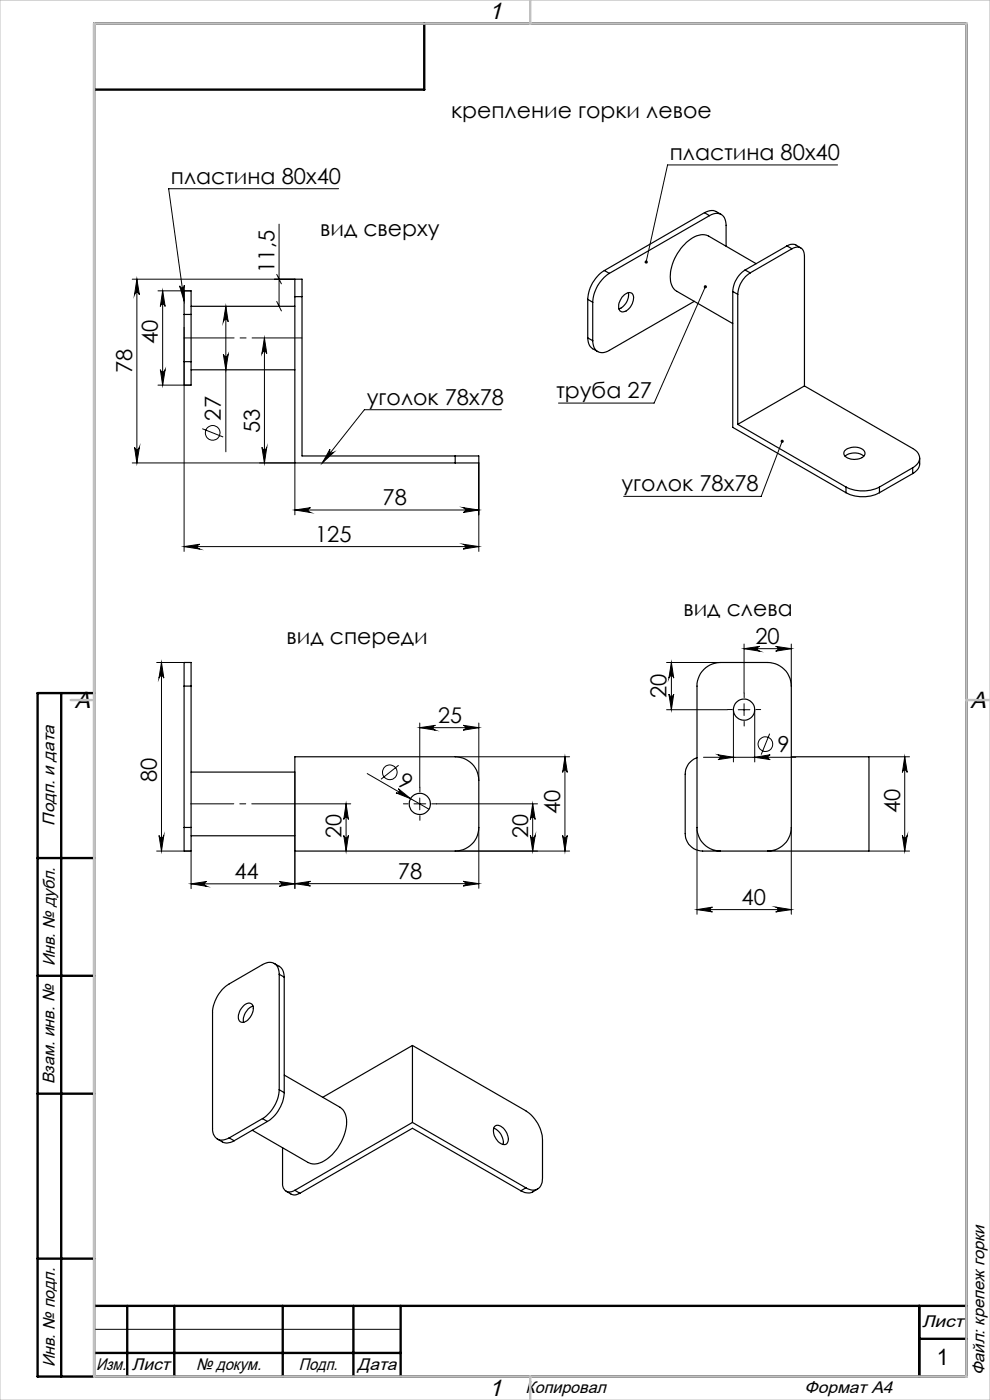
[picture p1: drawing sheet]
<svg xmlns="http://www.w3.org/2000/svg" width="210mm" height="297mm" viewBox="0 0 210 297" stroke-linecap="round" stroke-linejoin="round" font-family="sans-serif">
<g fill="none" stroke="#000" stroke-width=".21">
<path d="M177.7 35h-36.1l-4.5 20.6M28 59.2h34.5M29 59.2l.6 3.3a.51 .51 0 0 0-.5-.5 .51 .51 0 0 0-.6 .5zM29 59.2v39M58.7 58.2l1 2M59.2 47.6v17.4M71.8 40h-36l3.3 23.8M33.5 61.7h7M34 78.4a.51 .51 0 0 0 .5 .5 .51 .51 0 0 0 .5-.5l-.5 3.3zM34.5 61.7l.5 3.3a.51 .51 0 0 0-.5-.5 .51 .51 0 0 0-.5 .5zM34.5 61.7v20M38.1 60.6a.5 .5 0 0 0 .6 .5 .5 .5 0 0 0 .4-.6v3.3z"/>
<path d="M39.1 69.5v47.5M47.4 75.2a.51 .51 0 0 0 .5 .4 .51 .51 0 0 0 .5-.4l-.5 3.3zM47.9 65l.5 3.3a.51 .51 0 0 0-.5-.5 .51 .51 0 0 0-.5 .5zM47.9 65v30.8M56.1 71.7l.5 3.3a.51 .51 0 0 0-.5-.5 .51 .51 0 0 0-.5 .5zM56.1 71.7v26.5M58.7 64l1 2M149.6 60.9l-10.9 24.6h-20.2M28 98.2h34.5v11M28.5 94.9a.51 .51 0 0 0 .6 .5 .51 .51 0 0 0 .5-.5l-.6 3.3zM33.5 81.7h7M42.9 90.9l4.4 1.8"/>
<path d="M55.6 94.9a.51 .51 0 0 0 .5 .5 .51 .51 0 0 0 .5-.5l-.5 3.3zM70 95.3a.52 .52 0 0 0 .1 .7 .52 .52 0 0 0 .7 0l-2.4 2.2zM101.6 98.2v18.8M106.4 86.9h-29.1l-8.9 11.3M165.9 93.6l-4.4 11.7h-29.2M39.1 116l3.3-.5a.51 .51 0 0 0-.5 .5 .51 .51 0 0 0 .5 .5zM39.1 116h62.5M62.5 108.2l3.4-.5a.51 .51 0 0 0-.5 .5 .51 .51 0 0 0 .5 .5zM62.5 108.2h39.1M98.2 107.7l3.4 .5-3.4 .5a.51 .51 0 0 0 .5-.5 .51 .51 0 0 0-.5-.5zM98.2 115.5l3.4 .5-3.4 .5a.51 .51 0 0 0 .5-.5 .51 .51 0 0 0-.5-.5zM157.8 137.6l3.3-.5a.51 .51 0 0 0-.5 .5 .51 .51 0 0 0 .5 .5z"/>
<path d="M157.8 136.6v10.4M157.8 137.6h10.1M164.5 137.1l3.4 .5-3.4 .5a.51 .51 0 0 0 .5-.5 .51 .51 0 0 0-.5-.5zM167.9 136.6v9M33.2 140.5h7.3M34.3 140.5l.4 3.4a.51 .51 0 0 0-.5-.5 .51 .51 0 0 0-.5 .5zM34.3 140.5v40M89 154.4l3.4-.5a.51 .51 0 0 0-.5 .5 .51 .51 0 0 0 .5 .5zM89 153.4v13.6M89 154.4h12.6M98.2 153.9l3.4 .5-3.4 .5a.51 .51 0 0 0 .5-.5 .51 .51 0 0 0-.5-.5zM101.6 153.4v12.2"/>
<path d="M141.4 150.6h12.9M141.4 140.5h11.4M141.9 147.2a.51 .51 0 0 0 .5 .5 .51 .51 0 0 0 .5-.5l-.5 3.4zM142.4 140.5l.5 3.4a.51 .51 0 0 0-.5-.5 .51 .51 0 0 0-.5 .5zM142.4 140.5v10.1M155.6 150.6v11M156.6 150.6h2.5M157.8 149.3v2.5M160.1 150.6v11M163.3 155.6l-1.8 4.5M33.7 177.2a.51 .51 0 0 0 .5 .5 .51 .51 0 0 0 .5-.5l-.4 3.3zM62.5 170.5h11.9"/>
<path d="M62.5 163.8v24.7M72.9 177.2a.49 .49 0 0 0 .5 .5 .49 .49 0 0 0 .5-.5l-.5 3.3zM73.4 170.5l.5 3.3a.49 .49 0 0 0-.5-.4 .49 .49 0 0 0-.5 .4zM73.4 170.5v10M77.9 164.1l13.1 7.6M84.5 167.3l2.6 2.1-3.1-1.2a.51 .51 0 0 0 .7-.2 .51 .51 0 0 0-.2-.7zM84.6 162.3l-3.8 3M87.8 170.5h2.5M89 169.3v2.5M92.5 170.5h21.5M96.6 160.5h24.2M101.6 175.5v13"/>
<path d="M112.5 177.2a.51 .51 0 0 0 .5 .5 .51 .51 0 0 0 .5-.5l-.5 3.3zM113 170.5l.5 3.3a.51 .51 0 0 0-.5-.4 .51 .51 0 0 0-.5 .4zM113 170.5v10M119.3 177.2a.49 .49 0 0 0 .5 .5 .49 .49 0 0 0 .5-.5l-.5 3.3zM119.8 160.5l.5 3.4a.49 .49 0 0 0-.5-.5 .49 .49 0 0 0-.5 .5zM119.8 160.5v20M147.8 175.5v18.5M149.2 160.7h19.6M152.3 160.1l3.3 .6-3.3 .4a.51 .51 0 0 0 .5-.5 .51 .51 0 0 0-.5-.5zM160.1 160.7l3.3-.6a.51 .51 0 0 0-.5 .5 .51 .51 0 0 0 .5 .5zM167.9 175.5v18.5M184.3 160.5h8.6"/>
<path d="M191.4 177.2a.51 .51 0 0 0 .5 .5 .51 .51 0 0 0 .5-.5l-.5 3.3zM191.9 160.5l.5 3.4a.51 .51 0 0 0-.5-.5 .51 .51 0 0 0-.5 .5zM191.9 160.5v20M33.2 180.5h7.3v8M40.5 187.5l3.4-.5a.51 .51 0 0 0-.5 .5 .51 .51 0 0 0 .5 .5zM40.5 187.5h22M59.2 187l3.3 .5-3.3 .5a.51 .51 0 0 0 .5-.5 .51 .51 0 0 0-.5-.5zM62.5 187.5l3.4-.5a.49 .49 0 0 0-.5 .5 .49 .49 0 0 0 .5 .5zM62.5 187.5h39.1M96.6 180.5h24.2M98.2 187l3.4 .5-3.4 .5a.49 .49 0 0 0 .5-.5 .49 .49 0 0 0-.5-.5zM147.8 193l3.3-.6a.51 .51 0 0 0-.4 .5 .51 .51 0 0 0 .4 .6z"/>
<path d="M147.8 193h20.1M164.5 192.4l3.4 .6-3.4 .5a.51 .51 0 0 0 .5-.6 .51 .51 0 0 0-.5-.5zM184.3 180.5h8.6M20 282h65"/>
<circle cx="45.1" cy="91.8" r="1.55"/>
<circle cx="162.4" cy="157.9" r="1.54"/>
<circle cx="82.7" cy="163.8" r="1.57"/>
</g>
<path d="M155.4 150.5h-1M157.9 148v-1M157.9 153v1M160.4 150.5h1M86.6 170.5h-1M89.1 168v-1M89.1 173v1M91.6 170.5h1" fill="none" stroke="#000" stroke-width=".21" stroke-dasharray="15.2 1.3 1.3 1.3"/>
<path d="M62.6 170.5h-22.2" fill="none" stroke="#000" stroke-width=".21" stroke-dasharray="15.2 1.3 1.3 1.3" stroke-dashoffset="6.1"/>
<path d="M39.1 71.7h25" fill="none" stroke="#000" stroke-width=".21" stroke-dasharray="15.2 1.3 1.3 1.3" stroke-dashoffset="4.6"/>
<g fill="none" stroke="#000" stroke-width=".25">
<path d="M128.2 57.4a7.6 7.6 0 0 0-3.5 6.1M128.2 57.4l1.1 .6M129.3 58a7.8 7.8 0 0 0-3.6 6.1M149.4 45.1l1.6-.4a3.3 3.3 0 0 1 2 .8M149.4 45.1l1.1 .7M149.4 45.1l-21.2 12.3M150.5 45.8a2.15 2.15 0 0 1 2.5-.3 2.15 2.15 0 0 1 1 2.3v4.4M150.5 45.8l-21.2 12.2M158 57.3a6 6 0 0 0-2.6 4.5M158 57.3l1.1 .6M159.1 57.9a5.9 5.9 0 0 0-2.6 4.5M160.4 55.9l-10.1-5.8a4.3 4.3 0 0 0-4.7 1.3 9.8 9.8 0 0 0-3.3 8.7l.4 .8 .7 .8 12 6.9"/>
<path d="M166.9 52.2l1.1-.4a2.33 2.33 0 0 1 1.9 .8M166.9 52.2l1.1 .6M166.9 52.2l-8.9 5.1M168 52.8a1.62 1.62 0 0 1 1.9-.2 1.62 1.62 0 0 1 .7 1.7v27.6M168 52.8l-8.9 5.1M39.1 66.7v-5h1.4v5M39.1 76.7v5h1.4v-5M39.1 76.7h1.4M39.1 66.7h1.4M39.1 66.7v10M40.5 65h22M40.5 78.5h22"/>
<path d="M40.5 66.7v10M62.5 62.9v-3.7h1.6v3.7M62.5 62.9h1.6M62.5 62.9v35.3h34.1M64.1 62.9v33.8h32.5M124.7 71.7l.3 1.5a3.2 3.2 0 0 0 1.8 1.4M124.7 63.5l1 .6M124.7 71.7l1 .6M124.7 63.5v8.2M125.7 64.1v8.2M132.2 62.8a1.34 1.34 0 0 1 2-.4 3 3 0 0 1-2.1 3.8 1.14 1.14 0 0 1-.9-1.5l.4-1zM133.3 62.1a3.2 3.2 0 0 1-2 3.4"/>
<path d="M147.3 63.9l-18 10.4a2.09 2.09 0 0 1-2.3 .4 2.09 2.09 0 0 1-1.2-2l-.1-.4M155.4 61.8v28.9l24.1 13.8M155.4 61.8l1.1 .6M156.5 62.4v27.6M96.6 96.7h5v1.5h-5M96.6 96.7v1.5M156.5 90l23 13.3M170.6 81.9l23 13.2a2.15 2.15 0 0 1 1.5 2.1 2.15 2.15 0 0 1-1.5 2M170.6 81.9l-14.1 8.1M179.1 95.7a3.1 3.1 0 0 1 4.3 0 1.31 1.31 0 0 1-1.5 1.7 2.6 2.6 0 0 1-2.9-1.1zM179.2 96.8a3.3 3.3 0 0 1 4 0M193.6 99.2l-7.1 4.1"/>
<path d="M193.6 99.2v1.3M195.1 97.2a2.95 2.95 0 0 1-.5 2.5l-1 .8M179.5 104.5a7.8 7.8 0 0 0 7 0M179.5 103.3a8.2 8.2 0 0 0 7 0M179.5 103.3v1.2M186.5 103.3v1.2M193.6 100.5l-7.1 4M20 147v145M39.1 145.6v-5.1h1.4v5.1M39.1 145.6v29.9M39.1 145.6h1.4M40.5 145.6v29.9"/>
<path d="M39.1 175.5v5h1.4v-5M39.1 175.5h1.4M40.5 163.8h22M40.5 177.3h22M62.5 160.5h34.1a5 5 0 0 1 5 5.1v9.9a5.1 5.1 0 0 1-5 5h-34.1zM167.9 160.5h16.4v20h-35.3a3.7 3.7 0 0 1-3.7-3.7v-12.6a3.6 3.6 0 0 1 2.5-3.4M152.8 180.5a5 5 0 0 1-5-5v-29.9a5 5 0 0 1 5-5.1h10a5.1 5.1 0 0 1 5.1 5.1v29.9a5.1 5.1 0 0 1-5.1 5M51.6 213.5a1.14 1.14 0 0 1 1.1-.7 1.14 1.14 0 0 1 1 .8 3.1 3.1 0 0 1-2.3 3.3 1.22 1.22 0 0 1-.7-1.9l.2-.7zM53.7 213.4a3.2 3.2 0 0 0-2 3.5M58.2 204.4a2.67 2.67 0 0 1 2 2l.1 .9M59.2 206.7a2.14 2.14 0 0 0-2.4-2.5l-1.1 .4-7.1 4.1a7.6 7.6 0 0 0-3.5 6.1v24.6a2.1 2.1 0 0 0 .8 2.1 2.1 2.1 0 0 0 2.3 .1l.4-.2M59.2 206.7v24.5"/>
<path d="M59.2 206.7l1.1 .6M60.3 207.3v24.5M55.7 237.3l-7.1 4.1M55.7 237.3l1 .6M56.7 237.9l-7 4.1M59.2 231.2a7.9 7.9 0 0 1-3.5 6.1M59.2 231.2l1.1 .6M60.3 231.8a7.9 7.9 0 0 1-3.6 6.1M60.3 228.1l11.8 6.8a4.2 4.2 0 0 1 1.2 4.7 9.9 9.9 0 0 1-5.8 7.2l-1.2 .1-.9-.3-11.9-6.8M87.5 221.8l24 13.9a7.8 7.8 0 0 1 3.6 6.1v8.1a2.15 2.15 0 0 1-1.1 2.3 2.15 2.15 0 0 1-2.5-.2M87.5 238.1l24 13.9M87.5 221.8v16.3"/>
<path d="M87.5 238.1l-25 14.4M87.5 221.8l-19.1 11M104.7 239.4a3.2 3.2 0 0 1 2 3.4M104.9 239a1.55 1.55 0 0 1 2.2 .8 2.25 2.25 0 0 1 .3 2.9 2.62 2.62 0 0 1-2.7-2.7zM46.1 241.6a2.78 2.78 0 0 0 2.8 .8l.8-.4M48.6 241.4l1.1 .6M59.9 243.4v7.6a1.59 1.59 0 0 0 .8 1.7 1.59 1.59 0 0 0 1.8-.2M60.7 252.7a2.78 2.78 0 0 0 1.9 .8l1-.4M62.5 252.5l1.1 .6M110.5 252.6l-23-13.2-23.9 13.7M111.5 252l-1 .6M114.1 252.2a2.71 2.71 0 0 1-2.8 .8l-.8-.4"/>
<circle cx="157.8" cy="150.5" r="2.26"/>
<circle cx="89" cy="170.5" r="2.26"/>
</g>
<g fill="none" stroke="#000" stroke-width=".5">
<path d="M90 5v14h-70M13 147v145M20 147h-12v145h197v-287h-185v287M8 182h12M8 207h12M8 232h12M8 267h12M20 277h185M27 277v15M37 277v15M60 277v15M75 277v15"/>
<path d="M85 277v15M195 277v15M20 287h65M195 284h10"/>
</g>
<path d="M0 0h210v297h-210z" fill="none" stroke="#c0c0c0" stroke-width=".21"/>
<path d="M20 5h185v287h-185zM112.5 0v5M15 148.5h5M205 148.5h5M112.5 292v5" fill="none" stroke="#c0c0c0" stroke-width=".5"/>
<g fill="#000">
<path d="M84.5 167.3l2.6 2.1-3.1-1.2a.51 .51 0 0 0 .7-.2 .51 .51 0 0 0-.2-.7z"/>
<path d="M47.4 75.2a.51 .51 0 0 0 .5 .4 .51 .51 0 0 0 .5-.4l-.5 3.3zM47.9 65l.5 3.3a.51 .51 0 0 0-.5-.5 .51 .51 0 0 0-.5 .5zM28.5 94.9a.51 .51 0 0 0 .6 .5 .51 .51 0 0 0 .5-.5l-.6 3.3zM29 59.2l.6 3.3a.51 .51 0 0 0-.5-.5 .51 .51 0 0 0-.6 .5zM34 78.4a.51 .51 0 0 0 .5 .5 .51 .51 0 0 0 .5-.5l-.5 3.3zM34.5 61.7l.5 3.3a.51 .51 0 0 0-.5-.5 .51 .51 0 0 0-.5 .5zM119.3 177.2a.49 .49 0 0 0 .5 .5 .49 .49 0 0 0 .5-.5l-.5 3.3zM119.8 160.5l.5 3.4a.49 .49 0 0 0-.5-.5 .49 .49 0 0 0-.5 .5zM141.9 147.2a.51 .51 0 0 0 .5 .5 .51 .51 0 0 0 .5-.5l-.5 3.4zM142.4 140.5l.5 3.4a.51 .51 0 0 0-.5-.5 .51 .51 0 0 0-.5 .5zM191.4 177.2a.51 .51 0 0 0 .5 .5 .51 .51 0 0 0 .5-.5l-.5 3.3zM191.9 160.5l.5 3.4a.51 .51 0 0 0-.5-.5 .51 .51 0 0 0-.5 .5z"/>
<path d="M56.1 71.7l.5 3.3a.51 .51 0 0 0-.5-.5 .51 .51 0 0 0-.5 .5zM55.6 94.9a.51 .51 0 0 0 .5 .5 .51 .51 0 0 0 .5-.5l-.5 3.3z"/>
<path d="M70 95.3a.52 .52 0 0 0 .1 .7 .52 .52 0 0 0 .7 0l-2.4 2.2zM38.1 60.6a.5 .5 0 0 0 .6 .5 .5 .5 0 0 0 .4-.6v3.3zM165.7 93.3a.33 .33 0 0 0 0 .5 .33 .33 0 0 0 .5 0 .33 .33 0 0 0-.1-.5l-.2 .3 .2-.3zM136.8 55.3v.1a.32 .32 0 0 0 .2 .5l.1-.3-.1 .3a.35 .35 0 0 0 .4-.4 .35 .35 0 0 0-.6-.2zM149.4 60.6a.34 .34 0 0 0 0 .5 .34 .34 0 0 0 .5-.1 .34 .34 0 0 0-.1-.5l-.2 .4 .2-.4z"/>
<path d="M62.5 108.2l3.4-.5a.51 .51 0 0 0-.5 .5 .51 .51 0 0 0 .5 .5zM98.2 107.7l3.4 .5-3.4 .5a.51 .51 0 0 0 .5-.5 .51 .51 0 0 0-.5-.5zM39.1 116l3.3-.5a.51 .51 0 0 0-.5 .5 .51 .51 0 0 0 .5 .5zM98.2 115.5l3.4 .5-3.4 .5a.51 .51 0 0 0 .5-.5 .51 .51 0 0 0-.5-.5zM62.5 187.5l3.4-.5a.49 .49 0 0 0-.5 .5 .49 .49 0 0 0 .5 .5zM98.2 187l3.4 .5-3.4 .5a.49 .49 0 0 0 .5-.5 .49 .49 0 0 0-.5-.5zM157.8 137.6l3.3-.5a.51 .51 0 0 0-.5 .5 .51 .51 0 0 0 .5 .5zM164.5 137.1l3.4 .5-3.4 .5a.51 .51 0 0 0 .5-.5 .51 .51 0 0 0-.5-.5zM147.8 193l3.3-.6a.51 .51 0 0 0-.4 .5 .51 .51 0 0 0 .4 .6zM164.5 192.4l3.4 .6-3.4 .5a.51 .51 0 0 0 .5-.6 .51 .51 0 0 0-.5-.5zM152.3 160.1l3.3 .6-3.3 .4a.51 .51 0 0 0 .5-.5 .51 .51 0 0 0-.5-.5zM160.1 160.7l3.3-.6a.51 .51 0 0 0-.5 .5 .51 .51 0 0 0 .5 .5z"/>
<path d="M34.3 140.5l.4 3.4a.51 .51 0 0 0-.5-.5 .51 .51 0 0 0-.5 .5zM33.7 177.2a.51 .51 0 0 0 .5 .5 .51 .51 0 0 0 .5-.5l-.4 3.3z"/>
<path d="M89 154.4l3.4-.5a.51 .51 0 0 0-.5 .5 .51 .51 0 0 0 .5 .5zM98.2 153.9l3.4 .5-3.4 .5a.51 .51 0 0 0 .5-.5 .51 .51 0 0 0-.5-.5z"/>
<path d="M73.4 170.5l.5 3.3a.49 .49 0 0 0-.5-.4 .49 .49 0 0 0-.5 .4zM72.9 177.2a.49 .49 0 0 0 .5 .5 .49 .49 0 0 0 .5-.5l-.5 3.3z"/>
<path d="M112.5 177.2a.51 .51 0 0 0 .5 .5 .51 .51 0 0 0 .5-.5l-.5 3.3zM113 170.5l.5 3.3a.51 .51 0 0 0-.5-.4 .51 .51 0 0 0-.5 .4z"/>
<path d="M59.2 187l3.3 .5-3.3 .5a.51 .51 0 0 0 .5-.5 .51 .51 0 0 0-.5-.5zM40.5 187.5l3.4-.5a.51 .51 0 0 0-.5 .5 .51 .51 0 0 0 .5 .5z"/>
</g>
<g font-size="5">
<text x="103.7" y="4.1">1</text>
<text x="15.9" y="150.1">A</text>
<text x="205.9" y="150.1">A</text>
<text x="103.7" y="296.1">1</text>
</g>
<text font-size="4.8" x="198.8" y="289.6">1</text>
<g font-size="4.7">
<text x="95.7" y="25.1">крепление горки левое</text>
<text x="142.1" y="33.9">пластина 80х40</text>
<text x="36.2" y="39">пластина 80х40</text>
<text x="67.9" y="50">вид сверху</text>
<text x="58.2" y="57.9" transform="rotate(-90 58.2 57.9)">11,5</text>
<text x="33.5" y="73" transform="rotate(-90 33.5 73)">40</text>
<text x="28.1" y="79.1" transform="rotate(-90 28.1 79.1)">78</text>
<text x="46.8" y="89.2" transform="rotate(-90 46.8 89.2)">27</text>
<text x="77.8" y="85.8">уголок 78х78</text>
<text x="118" y="84.5">труба 27</text>
<text x="55.1" y="91.9" transform="rotate(-90 55.1 91.9)">53</text>
<text x="81.2" y="107.2">78</text>
<text x="131.8" y="104.2">уголок 78х78</text>
<text x="66.8" y="114.9">125</text>
<text x="145" y="130.6">вид слева</text>
<text x="60.8" y="136.7">вид спереди</text>
<text x="160.2" y="136.6">20</text>
<text x="141.4" y="148.1" transform="rotate(-90 141.4 148.1)">20</text>
<text x="164.9" y="159.6">9</text>
<text x="33.2" y="165.9" transform="rotate(-90 33.2 165.9)">80</text>
<text x="84.1" y="166.6" transform="rotate(30 84.1 166.6)">9</text>
<text x="118.8" y="172.7" transform="rotate(-90 118.8 172.7)">40</text>
<text x="190.9" y="172.4" transform="rotate(-90 190.9 172.4)">40</text>
<text x="49.7" y="186.5">44</text>
<text x="84.4" y="186.4">78</text>
<text x="157.3" y="191.9">40</text>
</g>
<g font-size="4.6">
<text x="93" y="153.4">25</text>
<text x="72.4" y="177.7" transform="rotate(-90 72.4 177.7)">20</text>
<text x="112" y="177.7" transform="rotate(-90 112 177.7)">20</text>
</g>
<g font-size="3.6">
<text x="11.6" y="175.1" transform="rotate(-90 11.6 175.1)">Подп. и дата</text>
<text x="11.6" y="205" transform="rotate(-90 11.6 205)">Инв. № дубл.</text>
<text x="11.6" y="230" transform="rotate(-90 11.6 230)">Взам. инв. №</text>
<text x="195.6" y="281.6">Лист</text>
<text x="11.6" y="290" transform="rotate(-90 11.6 290)">Инв. № подл.</text>
<text x="20.4" y="290.6">Изм.</text>
<text x="28" y="290.6">Лист</text>
<text x="41.6" y="290.6">№ докум.</text>
<text x="63.4" y="290.6">Подп.</text>
<text x="75.9" y="290.6">Дата</text>
<text x="208.8" y="291.8" transform="rotate(-90 208.8 291.8)">Файл: крепеж горки</text>
<text x="111.5" y="295.6">Копировал</text>
<text x="170.7" y="295.6">Формат А4</text>
</g>
</svg>
